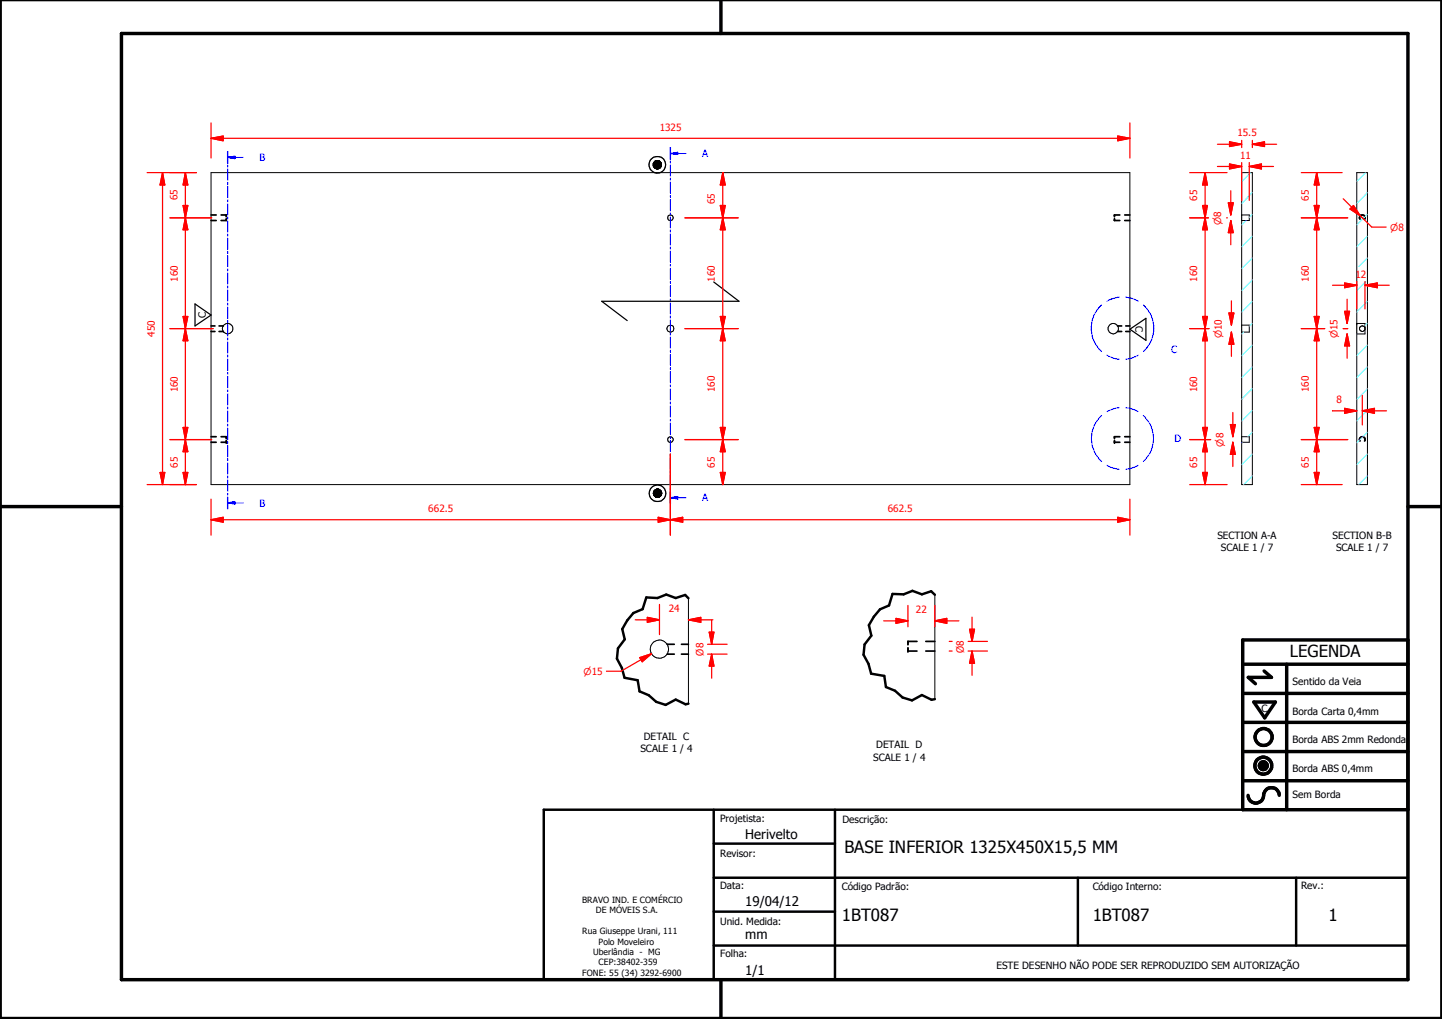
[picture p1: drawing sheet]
<svg xmlns="http://www.w3.org/2000/svg" width="297mm" height="210mm" viewBox="0 0 297 210" stroke-linecap="round" stroke-linejoin="round" font-family="sans-serif">
<g fill="none" stroke="#000" stroke-width=".35">
<path d="M43.5 44.3h1M43.5 45.4h1M45.5 44.3h1.1v.4M46.6 45v.4h-1.1M229.6 45v.4h1.1M230.7 44.3h-1.1v.4M231.7 44.3h1M231.7 45.4h1M280.2 45.1l-.2-.2a.59 .59 0 0 1 .7-.6 .59 .59 0 0 1 .5 .7l-.1 .1M43.5 67.1h.8M43.5 68.3h.8M45.1 67.1h.9"/>
<path d="M45.1 68.3h.9M230.2 67.1h.9M230.2 68.3h.9M231.9 67.1h.8M231.9 68.3h.8M43.5 90h1M43.5 91.1h1M45.5 90h1.1v.3M46.6 90.7v.4h-1.1M229.6 90.7v.4h1.1M230.7 90h-1.1v.3M231.7 90h1"/>
<path d="M231.7 91.1h1M280.2 90.8a.57 .57 0 0 1 .2-.8 .57 .57 0 0 1 .8 .3l-.1 .5M137.4 132.7h1.5M137.4 134.7h1.5M140.4 132.7h1.4M140.4 134.7h1.4M187 133.5v.6h1.9M188.9 132.1h-1.9v.7M190.7 132.1h1.9M190.7 134.1h1.9"/>
</g>
<g fill="#000">
<circle cx="46.6" cy="91.1" r=".18"/>
<circle cx="229.6" cy="91.1" r=".18"/>
<circle cx="187" cy="132.1" r=".18"/>
<circle cx="187" cy="133.5" r=".18"/>
<circle cx="187" cy="134.1" r=".18"/>
</g>
<g fill="none" stroke="#000" stroke-width=".21">
<path d="M43.5 35.6h189.2v64.2h-189.2zM134.6 33.8h1.6v.2zM134.6 33.8l1.6 .2h-1.6zM134.6 34h1.6zM134.6 34l1.6 .1zM134.6 34.1l1.6 .1zM134.6 34.2h1.6zM134.6 34.2l1.6 .1zM134.6 33.8h1.6zM134.6 33.7l1.6 .1h-1.6zM134.6 33.7h1.6v.1zM134.7 34.3h1.5z"/>
<path d="M134.7 34.3h1.4zM134.7 34.3l1.4 .1zM134.7 33.6l1.5 .1h-1.6zM134.7 33.6l1.5 .1zM134.7 33.5l1.5 .1zM134.7 34.4h1.4zM134.7 34.4l1.4 .1zM134.7 33.4l1.4 .1zM134.7 33.4h1.4zM134.8 34.5h1.3zM134.8 34.5h1.2zM134.8 33.4h1.3z"/>
<path d="M134.8 34.5l1.1 .1zM134.8 33.3l1.3 .1zM134.8 33.3h1.2zM134.9 34.6h1zM134.9 34.6l.9 .1zM134.9 33.3h1.1zM135 34.7h.8zM135 33.2l.9 .1zM135 33.2h.8zM135.1 34.7h.7zM135.1 34.7h.6zM135.1 33.1l.7 .1z"/>
<path d="M135.1 33.1h.7zM135.2 34.7h.5zM135.2 34.7l.4 .1zM135.2 33.1h.6zM135.2 34.8h.4zM135.2 34.8h.3zM135.2 33.1h.5zM135.2 33.1h.4zM135.3 34.8h.2zM135.3 33.1h.3zM135.3 33.1h.2zM255.8 35.6h2.2v64.2h-2.2z"/>
<path d="M279.5 35.6h2.2v64.2h-2.2zM255.8 44.3h1.5v1.1h-1.5M255.8 68.4h.1M255.8 67h1.5v1.4h-1.5M279.5 66.6h.1M279.5 66.6h1.7v2.2h-1.7M281.2 67.5a.59 .59 0 0 0-.9-.3 .59 .59 0 0 0 0 1 .59 .59 0 0 0 .9-.3M255.8 91.1h.1M255.8 90h1.5v1.1h-1.5M134.6 101.6l1.7 .1zM134.6 101.5l1.7 .1zM134.6 101.7h1.7z"/>
<path d="M134.6 101.7l1.7 .1zM134.6 101.8h1.7l-.1 .1zM134.6 101.8l1.6 .1h-1.5zM134.6 101.4l1.7 .1zM134.7 101.9h1.5zM134.7 101.9l1.5 .1zM134.7 101.3l1.6 .1zM134.7 101.3h1.5zM134.7 102h1.5zM134.7 102l1.4 .1zM134.7 101.2l1.5 .1zM134.7 101.2h1.5z"/>
<path d="M134.8 102.1h1.3zM134.8 102.1l1.3 .1zM134.8 101.1l1.4 .1zM134.8 102.2h1.3zM134.8 102.2h1.2zM134.8 101l1.3 .1zM134.9 102.2h1.1zM134.9 102.2l1 .1zM134.9 101h1.2zM135 102.3h.9zM135 102.3h.8zM135 100.9l1 .1h-1.1z"/>
<path d="M135 100.9l1 .1zM135 100.9h.9zM135 102.3l.8 .1zM135.1 102.4h.7zM135.1 102.4h.6zM135.1 100.8l.7 .1zM135.1 100.8h.7zM135.2 102.4h.5zM135.2 102.4h.4zM135.2 100.8h.6zM135.2 100.8h.5zM135.3 102.4h.3z"/>
<path d="M135.3 102.4h.2zM135.3 100.8h.4zM135.3 100.8h.3zM135.3 100.8h.2zM141.8 123.2v21.7M192.6 122.5v21.5M259.4 157.6l1.6 .1zM259.4 157.7l1.6 .1zM259.4 157.8l1.6 .1zM259.4 157.9h1.6v.1zM259.4 157.9l1.6 .1h-1.5zM259.4 157.6h1.6z"/>
<path d="M259.5 158h1.5zM259.5 158l1.4 .1zM259.5 157.5l1.5 .1zM259.5 158.1h1.4zM259.5 157.4l1.5 .1zM259.5 158.1l1.4 .1zM259.5 157.3l1.4 .1zM259.6 158.2h1.3zM259.6 158.2h1.2zM259.6 157.2l1.3 .1zM259.6 158.2l1.2 .1zM259.6 157.2h1.3z"/>
<path d="M259.7 158.3h1.1zM259.7 158.3l1 .1zM259.7 157.1l1.1 .1zM259.7 157.1h1.1zM259.8 158.4h.9zM259.8 158.4h.8zM259.8 157.1h1zM259.8 157.1h.9zM259.8 158.4l.8 .1zM259.8 157l.9 .1zM259.8 157h.8zM259.9 158.5h.7z"/>
<path d="M259.9 158.5h.6zM259.9 157h.7zM260 158.5h.5zM260 158.5h.4zM260 157h.6zM260.1 158.5h.3zM260.1 158.5h.2zM260.1 156.9l.4 .1zM260.1 156.9h.3zM260.1 156.9h.2z"/>
<circle cx="138.1" cy="44.9" r=".57"/>
<circle cx="46.9" cy="67.7" r="1.07"/>
<circle cx="138.1" cy="67.7" r=".72"/>
<circle cx="229.3" cy="67.7" r="1.07"/>
<circle cx="138.1" cy="90.6" r=".57"/>
<circle cx="135.8" cy="133.7" r="1.87"/>
</g>
<path d="M141.8 123.2l-.7-.6-1.9 .6-2-.7-1.8 .7-2.3-.1-.7 2.4-1.9 .8-1.3 1.5-1 1.8 .5 2.1-1.4 1.9-.2 2.1 1 1.9 .5 2 2.8 .5 .3 2.3 1.9 .8 1.6 1.4 1.9 .6 2.1-1.1 2 1 .6-.2M192.6 122.5l-.8-.7-1.9 .6-1.9-.7-1.9 .7-2.2-.1-.8 2.4-1.8 .8-1.3 1.5-1 1.8 .5 2.1-1.4 1.9-.2 2.1 1 1.8 .5 2.1 2.8 .4 .3 2.3 1.9 .8 1.5 1.4 2 .6 2-1.1 2 .9 .7-.1M112 166.8h178v35h-178zM147 173.8h25M147 166.8v35M172 166.8v35M147 194.8h143M147 180.8h143M147 187.8h25M222 180.8v14M267 180.8v14" fill="none" stroke="#000" stroke-width=".51"/>
<g fill="#000">
<path d="M134.6 33.8h1.6zM134.6 33.7l1.6 .1h-1.6zM134.6 33.7h1.6v.1zM134.7 33.6l1.5 .1h-1.6zM134.7 33.6l1.5 .1zM134.7 33.5l1.5 .1zM134.7 33.4l1.4 .1zM134.7 33.4h1.4zM134.8 33.4h1.3zM134.8 33.3l1.3 .1zM134.8 33.3h1.2zM134.9 33.3h1.1z"/>
<path d="M135 33.2l.9 .1zM135 33.2h.8zM135.1 33.1l.7 .1zM135.1 33.1h.7zM135.2 33.1h.6zM135.2 33.1h.5zM135.2 33.1h.4zM135.3 33.1h.3zM135.3 33.1h.2zM135.2 34.8h.3zM135.3 34.8h.2zM135.2 34.7l.4 .1z"/>
<path d="M135.2 34.8h.4zM135.1 34.7h.6zM135.2 34.7h.5zM135 34.7h.8zM135.1 34.7h.7zM134.9 34.6l.9 .1zM134.8 34.5l1.1 .1zM134.9 34.6h1zM134.8 34.5h1.2zM134.7 34.4l1.4 .1zM134.8 34.5h1.3zM134.7 34.3l1.4 .1z"/>
<path d="M134.7 34.4h1.4zM134.7 34.3h1.4zM134.6 34.2l1.6 .1zM134.7 34.3h1.5zM134.6 33.8h1.6v.2zM134.6 33.8l1.6 .2h-1.6zM134.6 34h1.6zM134.6 34l1.6 .1zM134.6 34.1l1.6 .1zM134.6 34.2h1.6zM134.6 101.4l1.7 .1zM134.7 101.3l1.6 .1z"/>
<path d="M134.7 101.3h1.5zM134.7 101.2l1.5 .1zM134.7 101.2h1.5zM134.8 101.1l1.4 .1zM134.8 101l1.3 .1zM134.9 101h1.2zM135 100.9l1 .1h-1.1zM135 100.9l1 .1zM135 100.9h.9zM135.1 100.8l.7 .1zM135.1 100.8h.7zM135.2 100.8h.6z"/>
<path d="M135.2 100.8h.5zM135.3 100.8h.4zM135.3 100.8h.3zM135.3 100.8h.2zM135.3 102.4h.2zM135.2 102.4h.4zM135.3 102.4h.3zM135.1 102.4h.6zM135.2 102.4h.5zM135 102.3l.8 .1zM135.1 102.4h.7zM135 102.3h.8z"/>
<path d="M134.9 102.2l1 .1zM135 102.3h.9zM134.8 102.2h1.2zM134.9 102.2h1.1zM134.8 102.1l1.3 .1zM134.8 102.2h1.3zM134.7 102l1.4 .1zM134.8 102.1h1.3zM134.7 101.9l1.5 .1zM134.7 102h1.5zM134.6 101.8l1.6 .1h-1.5zM134.7 101.9h1.5z"/>
<path d="M134.6 101.7l1.7 .1zM134.6 101.8h1.7l-.1 .1zM134.6 101.5l1.7 .1zM134.6 101.6l1.7 .1zM134.6 101.7h1.7zM259.4 157.6h1.6zM259.5 157.5l1.5 .1zM259.5 157.4l1.5 .1zM259.5 157.3l1.4 .1zM259.6 157.2l1.3 .1zM259.6 157.2h1.3zM259.7 157.1l1.1 .1z"/>
<path d="M259.7 157.1h1.1zM259.8 157.1h1zM259.8 157.1h.9zM259.8 157l.9 .1zM259.8 157h.8zM259.9 157h.7zM260 157h.6zM260.1 156.9l.4 .1zM260.1 156.9h.3zM260.1 156.9h.2zM260.1 158.5h.2zM260 158.5h.4z"/>
<path d="M260.1 158.5h.3zM259.9 158.5h.6zM260 158.5h.5zM259.8 158.4l.8 .1zM259.9 158.5h.7zM259.8 158.4h.8zM259.7 158.3l1 .1zM259.8 158.4h.9zM259.6 158.2l1.2 .1zM259.7 158.3h1.1zM259.6 158.2h1.2zM259.5 158.1l1.4 .1z"/>
<path d="M259.6 158.2h1.3zM259.5 158l1.4 .1zM259.5 158.1h1.4zM259.4 157.9l1.6 .1h-1.5zM259.5 158h1.5zM259.4 157.6l1.6 .1zM259.4 157.7l1.6 .1zM259.4 157.8l1.6 .1zM259.4 157.9h1.6v.1z"/>
</g>
<g fill="none" stroke="#000" stroke-width=".71">
<path d="M148.5 0v6.9M297 -.1v209.9h-297v-209.9M25 6.9h265v194.9h-265zM0 104.4h25M290 104.4h7M256 136.8h34M260.4 138.2l1.5 1.3h-4.8l1.5 1.3M265 136.8v30M290 131.8h-34v35h34M256 154.8h34M256 148.8h34M256 142.8h34"/>
<path d="M258.3 144.6h4.4l-2.2 3.3zM256 160.8h34M257.1 163.8a1.62 1.62 0 0 0 1.8 1.6 1.62 1.62 0 0 0 1.4-1.9 1.63 1.63 0 0 1 1.7-1.2 1.63 1.63 0 0 1 1.5 1.5M148.5 201.8v8"/>
<circle cx="260.2" cy="157.7" r="1.76"/>
<circle cx="260.2" cy="157.7" r=".82"/>
<circle cx="260.3" cy="151.8" r="1.76"/>
</g>
<g fill="none" stroke="#00f" stroke-width=".21">
<path d="M138.1 30.4v2.4M138.1 33.1v.5M138.1 34v2.3M138.1 36.7v.4M138.1 37.5v2.4M138.1 31.6h1.5M138.1 40.3v.4M138.1 41.1v2.3M138.1 43.8v.4M138.1 44.6v2.3M138.1 47.3v.5M138.1 48.2v2.3"/>
<path d="M138.1 50.9v.5M138.1 51.7v2.4M138.1 54.4v.5M138.1 55.2v2.4M138.1 58v.4M138.1 58.8v2.3M138.1 61.5v.5M138.1 62.4v2.3M138.1 65.1v.4M138.1 65.9v2.3M138.1 68.6v.4M138.1 69.4v2.4"/>
<path d="M138.1 72.1v.5M138.1 73v2.3M138.1 75.7v.5M138.1 76.5v2.4M138.1 79.2v.5M138.1 80.1v2.3M138.1 82.8v.4M138.1 83.6v2.4M138.1 86.4v.4M138.1 87.2v2.3M138.1 89.9v.4M138.1 90.7v2.3"/>
<path d="M138.1 93.4v.5M138.1 94.3v2.3M138.1 97v.5M138.1 97.8v2.4M138.1 100.5v.5M138.1 101.3v2.4"/>
</g>
<path d="M138.1 30.4v2.4M138.1 101.3v2.4" fill="none" stroke="#00f" stroke-width=".3"/>
<path d="M138.1 31.6l1.5-.2v.4z" fill="#00f"/>
<path d="M138.1 31.6l1.5-.2v.4zM139.6 31.6h1.7M138.1 102.5h1.5" fill="none" stroke="#00f" stroke-width=".21"/>
<path d="M138.1 102.5l1.5-.2v.5z" fill="#00f"/>
<g fill="none" stroke="#00f" stroke-width=".21">
<path d="M46.9 31.2v2.4M46.9 34v.4M46.9 34.8v2.4M46.9 37.5v.5M46.9 38.4v2.3M46.9 32.4h1.5M46.9 41.1v.5M46.9 42v2.3M46.9 44.7v.4M46.9 45.5v2.3M46.9 48.2v.5M46.9 49.1v2.3"/>
<path d="M46.9 51.8v.4M46.9 52.6v2.3M46.9 55.3v.5M46.9 56.2v2.3M46.9 58.9v.5M46.9 59.7v2.4M46.9 62.4v.5M46.9 63.2v2.4M46.9 66v.5M46.9 66.8v2.4M46.9 69.6v.4M46.9 70.4v2.4"/>
<path d="M46.9 73.1v.5M46.9 74v2.3M46.9 76.7v.4M46.9 77.5v2.4M226.9 62.8a6.4 6.4 0 0 0 0 9.6M228 73.2l1.5 .6 1 .2M230.5 61.2l-1.6 .4-.9 .5M231.9 61.2l1.3 .3 1.2 .6M234.4 73.2l-1.2 .5-1.3 .3M235.5 62.8a6.4 6.4 0 0 1 0 9.6M46.9 80.3v.4M46.9 81.1v2.3"/>
<path d="M46.9 83.8v.4M46.9 84.6v2.4M46.9 87.4v.4M46.9 88.2v2.4M46.9 90.9v.5M46.9 91.7v2.4M46.9 94.4v.5M46.9 95.3v2.4M46.9 98v.5M46.9 98.8v2.4M226.9 85.6a6.4 6.4 0 0 0 0 9.5M228 95.8l.9 .5 1.6 .4"/>
<path d="M230.5 84l-1 .2-1.5 .6M231.9 84l1.3 .2 1.2 .6M234.4 95.8l-1.2 .6-1.3 .3M235.5 85.6a6.3 6.3 0 0 1 0 9.4M46.9 101.6v.4M46.9 102.4v2.4M138.1 102.5l1.5-.2v.5zM139.6 102.5h1.7"/>
</g>
<g fill="none" stroke="#0ff" stroke-width=".21">
<path d="M257.6 35.6l-1.8 1.8M258 39.7l-2.2 2.2M256.7 45.4l-.9 1M258 57.6l-2.2 2.3M258 53.1l-2.2 2.2M258 48.6l-2.2 2.2M258 44.2l-.7 .6M256.2 68.4l-.4 .4M258 75.6l-2.2 2.2M258 71.1l-2.2 2.2M258 66.6l-.7 .6M258 62.1l-2.2 2.2"/>
<path d="M255.9 91.1l-.1 .1M258 98l-1.8 1.8M258 93.5l-2.2 2.2M258 89l-1 1M258 84.5l-2.2 2.2M258 80.1l-2.2 2.2"/>
</g>
<path d="M46.9 31.2v2.4M46.9 102.4v2.4" fill="none" stroke="#00f" stroke-width=".3"/>
<path d="M46.9 32.4l1.5-.2v.5z" fill="#00f"/>
<path d="M46.9 32.4l1.5-.2v.5zM48.4 32.4h1.7M46.9 103.6h1.5" fill="none" stroke="#00f" stroke-width=".21"/>
<path d="M46.9 103.6l1.5-.3v.5z" fill="#00f"/>
<path d="M46.9 103.6l1.5-.3v.5zM48.4 103.6h1.7" fill="none" stroke="#00f" stroke-width=".21"/>
<g fill="none" stroke="#0ff" stroke-width=".21">
<path d="M281.3 35.6l-1.8 1.8M281.7 39.7l-2.2 2.2M281.3 58l-1.8 1.9M281.7 48.6l-2.2 2.2M281.7 44.2l-2.2 2.2M281.7 53.1l-1.8 1.8M279.5 68.8h.1M281.7 75.6l-2.2 2.2M281.7 71.1l-2.2 2.2M281.7 66.6l-.5 .5M281.7 62.1l-2.2 2.2M281.7 98l-1.8 1.8"/>
<path d="M281.7 93.5l-2.2 2.2M281.7 89l-2.2 2.2M281.7 84.5l-2.2 2.2M281.7 80.1l-2.2 2.2"/>
</g>
<path d="M38.2 97.3v2.5" fill="none" stroke="#f00" stroke-width=".25"/>
<path d="M37.7 97.3h1l-.5 2.5z" fill="#f00"/>
<path d="M37.7 97.3h1l-.5 2.5zM38.2 90.6v2.4" fill="none" stroke="#f00" stroke-width=".25"/>
<path d="M38.2 90.6l.5 2.4h-1z" fill="#f00"/>
<path d="M35 99.8h5.5M35 90.6h8.6M38.2 90.6l.5 2.4h-1zM38.2 88.1v2.5M38.2 93v4.3" fill="none" stroke="#f00" stroke-width=".25"/>
<path d="M37.7 88.1h1l-.5 2.5z" fill="#f00"/>
<path d="M38.2 67.7v2.5M37.7 88.1h1l-.5 2.5z" fill="none" stroke="#f00" stroke-width=".25"/>
<path d="M38.2 67.7l.5 2.5h-1z" fill="#f00"/>
<path d="M35 67.7h8.9M38.2 67.7l.5 2.5h-1zM38.2 65.2v2.5M38.2 70.2v17.9M35 90.6h8.6" fill="none" stroke="#f00" stroke-width=".25"/>
<path d="M37.7 65.2h1l-.5 2.5z" fill="#f00"/>
<path d="M38.2 44.9v2.4M37.7 65.2h1l-.5 2.5z" fill="none" stroke="#f00" stroke-width=".25"/>
<path d="M38.2 44.9l.5 2.4h-1z" fill="#f00"/>
<path d="M35 44.9h8.6M38.2 44.9l.5 2.4h-1zM38.2 42.3v2.6M38.2 47.3v17.9M35 67.7h8.9" fill="none" stroke="#f00" stroke-width=".25"/>
<path d="M37.7 42.3h1l-.5 2.6z" fill="#f00"/>
<path d="M38.2 35.6v2.5M37.7 42.3h1l-.5 2.6z" fill="none" stroke="#f00" stroke-width=".25"/>
<path d="M38.2 35.6l.5 2.5h-1z" fill="#f00"/>
<path d="M35 35.6h5.5M38.2 35.6l.5 2.5h-1zM38.2 38.1v4.2M35 44.9h8.6M33.5 97.3v2.5" fill="none" stroke="#f00" stroke-width=".25"/>
<path d="M33 97.3h.9l-.4 2.5z" fill="#f00"/>
<path d="M33.5 35.6v2.5M33 97.3h.9l-.4 2.5z" fill="none" stroke="#f00" stroke-width=".25"/>
<path d="M33.5 35.6l.4 2.5h-.9z" fill="#f00"/>
<path d="M30.3 35.6h10.2M33.5 35.6l.4 2.5h-.9zM33.5 38.1v59.2M43.5 28.5h2.5M30.3 99.8h10.2" fill="none" stroke="#f00" stroke-width=".25"/>
<path d="M43.5 28.5l2.5-.5v1z" fill="#f00"/>
<path d="M43.5 28.5l2.5-.5v1zM230.2 28.5h2.5" fill="none" stroke="#f00" stroke-width=".25"/>
<path d="M230.2 28l2.5 .5-2.5 .5z" fill="#f00"/>
<path d="M43.5 25.3v7.3M46 28.5h184.2M230.2 28l2.5 .5-2.5 .5zM232.7 25.3v7.3M253.5 41.8v2.5" fill="none" stroke="#f00" stroke-width=".25"/>
<path d="M253 41.8h1l-.5 2.5z" fill="#f00"/>
<path d="M253 41.8h1l-.5 2.5zM253.5 45.4v2.5" fill="none" stroke="#f00" stroke-width=".25"/>
<path d="M253.5 45.4l.5 2.5h-1z" fill="#f00"/>
<path d="M253.5 39.3v2.5M253.5 45.4l.5 2.5h-1zM253.5 47.9v2.5M253.7 64.5v2.5" fill="none" stroke="#f00" stroke-width=".25"/>
<path d="M253.1 64.5h1.1l-.5 2.5z" fill="#f00"/>
<path d="M253.1 64.5h1.1l-.5 2.5zM253.7 68.4v2.5" fill="none" stroke="#f00" stroke-width=".25"/>
<path d="M253.7 68.4l.5 2.5h-1.1z" fill="#f00"/>
<path d="M253.7 68.4l.5 2.5h-1.1zM253.7 62v2.5M253.7 70.9v2.5M254 87.5v2.5" fill="none" stroke="#f00" stroke-width=".25"/>
<path d="M253.4 87.5h1.1l-.5 2.5z" fill="#f00"/>
<path d="M253.4 87.5h1.1l-.5 2.5zM254 91.1v2.5" fill="none" stroke="#f00" stroke-width=".25"/>
<path d="M254 91.1l.5 2.5h-1.1z" fill="#f00"/>
<path d="M248.2 97.3v2.5M254 91.1l.5 2.5h-1.1zM254 85v2.5M254 93.6v2.5" fill="none" stroke="#f00" stroke-width=".25"/>
<path d="M247.7 97.3h1l-.5 2.5z" fill="#f00"/>
<path d="M247.7 97.3h1l-.5 2.5zM248.2 90.6v2.4" fill="none" stroke="#f00" stroke-width=".25"/>
<path d="M248.2 90.6l.5 2.4h-1z" fill="#f00"/>
<path d="M245.1 99.8h7.7M245.1 90.6h4.3M248.2 90.6l.5 2.4h-1zM248.2 88.1v2.5M248.2 93v4.3" fill="none" stroke="#f00" stroke-width=".25"/>
<path d="M247.7 88.1h1l-.5 2.5z" fill="#f00"/>
<path d="M248.2 67.7v2.5M247.7 88.1h1l-.5 2.5z" fill="none" stroke="#f00" stroke-width=".25"/>
<path d="M248.2 67.7l.5 2.5h-1z" fill="#f00"/>
<path d="M245.1 67.7h3.9M248.2 67.7l.5 2.5h-1zM248.2 65.2v2.5M248.2 70.2v17.9M245.1 90.6h4.3" fill="none" stroke="#f00" stroke-width=".25"/>
<path d="M247.7 65.2h1l-.5 2.5z" fill="#f00"/>
<path d="M248.2 44.9v2.4M247.7 65.2h1l-.5 2.5z" fill="none" stroke="#f00" stroke-width=".25"/>
<path d="M248.2 44.9l.5 2.4h-1z" fill="#f00"/>
<path d="M245.1 44.9h3.8M248.2 44.9l.5 2.4h-1zM248.2 42.3v2.6M248.2 47.3v17.9M252.7 44.9h.1M245.1 67.7h3.9" fill="none" stroke="#f00" stroke-width=".25"/>
<path d="M247.7 42.3h1l-.5 2.6z" fill="#f00"/>
<path d="M248.2 35.6v2.5M247.7 42.3h1l-.5 2.6z" fill="none" stroke="#f00" stroke-width=".25"/>
<path d="M248.2 35.6l.5 2.5h-1z" fill="#f00"/>
<path d="M245.1 35.6h7.7M248.2 35.6l.5 2.5h-1zM248.2 38.1v4.2M253.3 34.3h2.5M245.1 44.9h3.8M252.7 44.9h.1" fill="none" stroke="#f00" stroke-width=".25"/>
<path d="M253.3 33.8l2.5 .5-2.5 .5z" fill="#f00"/>
<path d="M253.3 33.8l2.5 .5-2.5 .5zM257.3 34.3h2.5" fill="none" stroke="#f00" stroke-width=".25"/>
<path d="M257.3 34.3l2.5-.5v1z" fill="#f00"/>
<path d="M250.8 34.3h2.5M255.8 33.5v7.8M257.3 34.3l2.5-.5v1zM257.3 33.5v7.8M258 29.7h2.5M259.8 34.3h2.5" fill="none" stroke="#f00" stroke-width=".25"/>
<path d="M258 29.7l2.5-.5v1z" fill="#f00"/>
<path d="M253.3 29.7h2.5M258 29.7l2.5-.5v1z" fill="none" stroke="#f00" stroke-width=".25"/>
<path d="M253.3 29.2l2.5 .5-2.5 .5z" fill="#f00"/>
<path d="M250.8 29.7h2.5M253.3 29.2l2.5 .5-2.5 .5zM255.8 28.9v1.5M258 28.9v1.5M260.5 29.7h2.5M43.5 107.1h2.5" fill="none" stroke="#f00" stroke-width=".25"/>
<g fill="none" stroke="#000" stroke-width=".25">
<path d="M147 58.1l5.2 4h-28.3l5.3 3.9M40.2 62.6l3.3 2.3-3.3 2.2zM232.7 67.8l3.3-2.2v4.5z"/>
<circle cx="135.4" cy="33.9" r="1.71"/>
<circle cx="135.4" cy="33.9" r=".85"/>
<circle cx="135.4" cy="101.6" r=".86"/>
<circle cx="135.4" cy="101.6" r="1.7"/>
</g>
<path d="M43.5 107.1l2.5-.5v1z" fill="#f00"/>
<path d="M43.5 107.1l2.5-.5v1zM135.6 107.1h2.5" fill="none" stroke="#f00" stroke-width=".25"/>
<path d="M135.6 106.6l2.5 .5-2.5 .5z" fill="#f00"/>
<path d="M138.1 93.5v16.7M43.5 102.8v7.4M46 107.1h89.6M135.6 106.6l2.5 .5-2.5 .5zM138.1 107.1h2.5" fill="none" stroke="#f00" stroke-width=".25"/>
<path d="M138.1 107.1l2.5-.5v1z" fill="#f00"/>
<path d="M138.1 107.1l2.5-.5v1zM230.2 107.1h2.5" fill="none" stroke="#f00" stroke-width=".25"/>
<path d="M230.2 106.6l2.5 .5-2.5 .5z" fill="#f00"/>
<path d="M148.9 35.6v2.5M138.1 93.5v16.7M140.6 107.1h89.6M230.2 106.6l2.5 .5-2.5 .5zM232.7 102.8v7.4" fill="none" stroke="#f00" stroke-width=".25"/>
<path d="M148.9 35.6l.5 2.5h-1z" fill="#f00"/>
<path d="M148.9 35.6l.5 2.5h-1zM148.9 42.3v2.6" fill="none" stroke="#f00" stroke-width=".25"/>
<path d="M148.4 42.3h1l-.5 2.6z" fill="#f00"/>
<path d="M148.9 38.1v4.2M141.1 44.9h11M148.4 42.3h1l-.5 2.6zM148.9 97.3v2.5" fill="none" stroke="#f00" stroke-width=".25"/>
<path d="M148.4 97.3h1l-.5 2.5z" fill="#f00"/>
<path d="M148.4 97.3h1l-.5 2.5zM148.9 90.6v2.4" fill="none" stroke="#f00" stroke-width=".25"/>
<path d="M148.9 90.6l.5 2.4h-1z" fill="#f00"/>
<path d="M141.1 90.6h11M148.9 90.6l.5 2.4h-1zM148.9 88.1v2.5M148.9 93v4.3" fill="none" stroke="#f00" stroke-width=".25"/>
<path d="M148.4 88.1h1l-.5 2.5z" fill="#f00"/>
<path d="M148.9 67.7v2.5M148.4 88.1h1l-.5 2.5z" fill="none" stroke="#f00" stroke-width=".25"/>
<path d="M148.9 67.7l.5 2.5h-1z" fill="#f00"/>
<path d="M141.1 67.7h11M148.9 67.7l.5 2.5h-1zM148.9 65.2v2.5M148.9 70.2v17.9M141.1 90.6h11" fill="none" stroke="#f00" stroke-width=".25"/>
<path d="M148.4 65.2h1l-.5 2.5z" fill="#f00"/>
<path d="M148.9 44.9v2.4M148.4 65.2h1l-.5 2.5z" fill="none" stroke="#f00" stroke-width=".25"/>
<path d="M148.9 44.9l.5 2.4h-1z" fill="#f00"/>
<path d="M141.1 44.9h11M148.9 44.9l.5 2.4h-1zM148.9 47.3v17.9M141.1 67.7h11M134.2 134.7l-2.2 1.2" fill="none" stroke="#f00" stroke-width=".25"/>
<path d="M131.8 135.5l2.4-.8-1.9 1.6z" fill="#f00"/>
<path d="M131.8 135.5l2.4-.8-1.9 1.6zM132 135.9l-4.1 2.4h-3M133.3 127.7h2.5" fill="none" stroke="#f00" stroke-width=".25"/>
<path d="M133.3 127.2l2.5 .5-2.5 .5z" fill="#f00"/>
<path d="M133.3 127.2l2.5 .5-2.5 .5zM141.8 127.7h2.6" fill="none" stroke="#f00" stroke-width=".25"/>
<path d="M141.8 127.7l2.6-.5v1z" fill="#f00"/>
<path d="M130.8 127.7h2.5M135.8 124.5v6.2M141.8 127.7l2.6-.5v1zM144.4 127.7h2.5M146.6 134.7v2.5" fill="none" stroke="#f00" stroke-width=".25"/>
<path d="M146.6 134.7l.5 2.5h-1z" fill="#f00"/>
<path d="M146.6 134.7l.5 2.5h-1zM146.6 130.2v2.5" fill="none" stroke="#f00" stroke-width=".25"/>
<path d="M146.1 130.2h1l-.5 2.5z" fill="#f00"/>
<path d="M145.8 134.7h4M145.8 132.7h4M146.1 130.2h1l-.5 2.5zM146.6 127.7v2.5M146.6 137.2v2.5M184.6 127.9h2.4" fill="none" stroke="#f00" stroke-width=".25"/>
<path d="M184.6 127.4l2.4 .5-2.4 .5z" fill="#f00"/>
<path d="M184.6 127.4l2.4 .5-2.4 .5zM192.6 127.9h2.4" fill="none" stroke="#f00" stroke-width=".25"/>
<path d="M192.6 127.9l2.4-.5v1z" fill="#f00"/>
<path d="M271.2 97.3v2.5M182 127.9h2.6M187 124.7v4.4M192.6 127.9l2.4-.5v1zM192.6 124.7v4.4M195 127.9h2.5" fill="none" stroke="#f00" stroke-width=".25"/>
<path d="M270.7 97.3h1l-.5 2.5z" fill="#f00"/>
<path d="M270.7 97.3h1l-.5 2.5zM271.2 90.6v2.4" fill="none" stroke="#f00" stroke-width=".25"/>
<path d="M271.2 90.6l.5 2.4h-1z" fill="#f00"/>
<path d="M268.1 99.8h8.4M268.1 90.6h9.5M271.2 90.6l.5 2.4h-1zM271.2 88.1v2.5M271.2 93v4.3" fill="none" stroke="#f00" stroke-width=".25"/>
<path d="M270.7 88.1h1l-.5 2.5z" fill="#f00"/>
<path d="M271.2 67.7v2.5M270.7 88.1h1l-.5 2.5z" fill="none" stroke="#f00" stroke-width=".25"/>
<path d="M271.2 67.7l.5 2.5h-1z" fill="#f00"/>
<path d="M268.1 67.7h4.8M271.2 67.7l.5 2.5h-1zM271.2 65.2v2.5M271.2 70.2v17.9M276.7 67.7h.9M268.1 90.6h9.5" fill="none" stroke="#f00" stroke-width=".25"/>
<path d="M270.7 65.2h1l-.5 2.5z" fill="#f00"/>
<path d="M271.2 44.9v2.4M270.7 65.2h1l-.5 2.5z" fill="none" stroke="#f00" stroke-width=".25"/>
<path d="M271.2 44.9l.5 2.4h-1z" fill="#f00"/>
<path d="M268.1 44.9h9.5M271.2 44.9l.5 2.4h-1zM271.2 42.3v2.6M271.2 47.3v17.9M268.1 67.7h4.8M276.7 67.7h.9" fill="none" stroke="#f00" stroke-width=".25"/>
<path d="M270.7 42.3h1l-.5 2.6z" fill="#f00"/>
<path d="M271.2 35.6v2.5M270.7 42.3h1l-.5 2.6z" fill="none" stroke="#f00" stroke-width=".25"/>
<path d="M271.2 35.6l.5 2.5h-1z" fill="#f00"/>
<path d="M268.1 35.6h8.4M271.2 35.6l.5 2.5h-1zM271.2 38.1v4.2M268.1 44.9h9.5M277.5 64.1v2.5" fill="none" stroke="#f00" stroke-width=".25"/>
<path d="M277 64.1h1l-.5 2.5z" fill="#f00"/>
<path d="M277 64.1h1l-.5 2.5zM277.5 68.8v2.4" fill="none" stroke="#f00" stroke-width=".25"/>
<path d="M277.5 68.8l.5 2.4h-1z" fill="#f00"/>
<path d="M278.4 42.7l1.8 1.7M277.5 68.8l.5 2.4h-1zM277.5 61.6v2.5M277.5 71.2v2.6" fill="none" stroke="#f00" stroke-width=".25"/>
<path d="M278.8 42.3l1.4 2.1-2.1-1.3z" fill="#f00"/>
<path d="M276.7 40.9l1.7 1.8M278.8 42.3l1.4 2.1-2.1-1.3zM280.2 44.4l.8 .9M280.2 44.4l2.4 2.4h2.9M277 84.6h2.5" fill="none" stroke="#f00" stroke-width=".25"/>
<path d="M277 84.1l2.5 .5-2.5 .5z" fill="#f00"/>
<path d="M277 84.1l2.5 .5-2.5 .5zM280.6 84.6h2.5" fill="none" stroke="#f00" stroke-width=".25"/>
<path d="M280.6 84.6l2.5-.5v1z" fill="#f00"/>
<path d="M277 58.8h2.5M274.5 84.6h2.5M280.6 84.6l2.5-.5v1zM280.6 81.4v6.1M283.1 84.6h2.5" fill="none" stroke="#f00" stroke-width=".25"/>
<path d="M277 58.3l2.5 .5-2.5 .5z" fill="#f00"/>
<path d="M277 58.3l2.5 .5-2.5 .5zM281.2 58.8h2.5" fill="none" stroke="#f00" stroke-width=".25"/>
<path d="M281.2 58.8l2.5-.5v1z" fill="#f00"/>
<path d="M274.5 58.8h2.5M279.5 58v5.6M281.2 58.8l2.5-.5v1zM281.2 58v5.6M283.7 58.8h2.5M200.2 134.1v2.5" fill="none" stroke="#f00" stroke-width=".25"/>
<path d="M200.2 134.1l.5 2.5h-1z" fill="#f00"/>
<path d="M200.2 134.1l.5 2.5h-1zM200.2 129.6v2.5" fill="none" stroke="#f00" stroke-width=".25"/>
<path d="M199.7 129.6h1l-.5 2.5z" fill="#f00"/>
<path d="M195.5 134.1h.6M195.5 132.1h.6M199.4 134.1h4M199.4 132.1h4M199.7 129.6h1l-.5 2.5zM200.2 127.1v2.5M200.2 136.6v2.5" fill="none" stroke="#f00" stroke-width=".25"/>
<g font-size="3.5">
<text x="173.9" y="175.7">BASE INFERIOR 1325X450X15,5 MM</text>
<text x="173.4" y="189.7">1BT087</text>
<text x="225.1" y="189.7">1BT087</text>
<text x="273.6" y="189.7">1</text>
</g>
<text font-size="3.4" x="265.7" y="135.4">LEGENDA</text>
<g font-size="2.7">
<text x="153.5" y="172.8">Herivelto</text>
<text x="153.5" y="186.6">19/04/12</text>
<text x="153.5" y="193.4">mm</text>
<text x="153.5" y="200.8">1/1</text>
</g>
<g font-size="2.1" fill="#f00">
<text x="135.9" y="26.9">1325</text>
<text x="254.9" y="28.1">15.5</text>
<text x="255.4" y="32.7">11</text>
<text x="36.6" y="41.2" transform="rotate(-90 36.6 41.2)">65</text>
<text x="246.6" y="41.4" transform="rotate(-90 246.6 41.4)">65</text>
<text x="269.6" y="41.4" transform="rotate(-90 269.6 41.4)">65</text>
<text x="147.3" y="42.1" transform="rotate(-90 147.3 42.1)">65</text>
<text x="36.6" y="58" transform="rotate(-90 36.6 58)">160</text>
<text x="147.3" y="58" transform="rotate(-90 147.3 58)">160</text>
<text x="246.6" y="58" transform="rotate(-90 246.6 58)">160</text>
<text x="269.6" y="58" transform="rotate(-90 269.6 58)">160</text>
<text x="279.2" y="57.2">12</text>
<text x="31.9" y="69.4" transform="rotate(-90 31.9 69.4)">450</text>
<text x="36.6" y="80.8" transform="rotate(-90 36.6 80.8)">160</text>
<text x="147.3" y="80.8" transform="rotate(-90 147.3 80.8)">160</text>
<text x="246.6" y="80.8" transform="rotate(-90 246.6 80.8)">160</text>
<text x="269.6" y="80.8" transform="rotate(-90 269.6 80.8)">160</text>
<text x="275.3" y="83">8</text>
<text x="36.6" y="96.4" transform="rotate(-90 36.6 96.4)">65</text>
<text x="147.3" y="96.4" transform="rotate(-90 147.3 96.4)">65</text>
<text x="246.6" y="96.4" transform="rotate(-90 246.6 96.4)">65</text>
<text x="269.6" y="96.4" transform="rotate(-90 269.6 96.4)">65</text>
<text x="88.2" y="105.4">662.5</text>
<text x="182.9" y="105.4">662.5</text>
<text x="137.7" y="126.1">24</text>
<text x="188.7" y="126.3">22</text>
<text x="144.9" y="135" transform="rotate(-90 144.9 135)">Ø8</text>
<text x="198.5" y="134.4" transform="rotate(-90 198.5 134.4)">Ø8</text>
</g>
<g font-size="2.1" fill="#00f">
<text x="53.4" y="33.2">B</text>
<text x="144.6" y="32.4">A</text>
<text x="241.3" y="72.6">C</text>
<text x="241.9" y="91.1">D</text>
<text x="53.4" y="104.4">B</text>
<text x="144.6" y="103.3">A</text>
</g>
<g font-size="2.1">
<text x="42.4" y="65.6" transform="rotate(-90 42.4 65.6)">C</text>
<text x="233.9" y="67.2" transform="rotate(90 233.9 67.2)">C</text>
<text x="250.8" y="111.1">SECTION A-A</text>
<text x="251.5" y="113.6">SCALE 1 / 7</text>
<text x="274.5" y="111.1">SECTION B-B</text>
<text x="275.2" y="113.6">SCALE 1 / 7</text>
<text x="266.3" y="141.1">Sentido da Veia</text>
<text x="259.8" y="146.7">C</text>
<text x="266.3" y="147.2">Borda Carta 0,4mm</text>
<text x="131.9" y="154.8">SCALE 1 / 4</text>
<text x="132.6" y="152.4">DETAIL C</text>
<text x="180.5" y="154.2">DETAIL D</text>
<text x="266.3" y="153.1">Borda ABS 2mm Redonda</text>
<text x="179.9" y="156.7">SCALE 1 / 4</text>
<text x="266.3" y="159">Borda ABS 0,4mm</text>
<text x="266.3" y="164.4">Sem Borda</text>
<text x="148.4" y="169.3">Projetista:</text>
<text x="173.5" y="169.5">Descrição:</text>
<text x="148.4" y="176.6">Revisor:</text>
<text x="148.4" y="183.2">Data:</text>
<text x="173.4" y="183.3">Código Padrão:</text>
<text x="225.1" y="183.3">Código Interno:</text>
<text x="268" y="183.2">Rev.:</text>
<text x="148.4" y="190.5">Unid. Medida:</text>
<text x="148.4" y="197.2">Folha:</text>
<text x="205.3" y="199.5">ESTE DESENHO NÃO PODE SER REPRODUZIDO SEM AUTORIZAÇÃO</text>
</g>
<g font-size="1.9" fill="#f00">
<text x="251.5" y="46.3" transform="rotate(-90 251.5 46.3)">⌀8</text>
<text x="286.3" y="47.5">⌀8</text>
<text x="251.7" y="69.7" transform="rotate(-90 251.7 69.7)">⌀10</text>
<text x="275.5" y="69.7" transform="rotate(-90 275.5 69.7)">⌀15</text>
<text x="252" y="92" transform="rotate(-90 252 92)">⌀8</text>
<text x="120.2" y="139">⌀15</text>
</g>
<g font-size="1.8">
<text x="119.9" y="186">BRAVO IND. E COMÉRCIO</text>
<text x="122.7" y="188.1">DE MÓVEIS S.A.</text>
<text x="119.9" y="192.4">Rua Giuseppe Urani, 111</text>
<text x="122.2" y="196.7">Uberlândia - MG</text>
<text x="123.3" y="194.6">Polo Moveleiro</text>
<text x="119.9" y="201">FONE: 55 (34) 3292-6900</text>
<text x="123.3" y="198.8">CEP:38402-359</text>
</g>
</svg>
